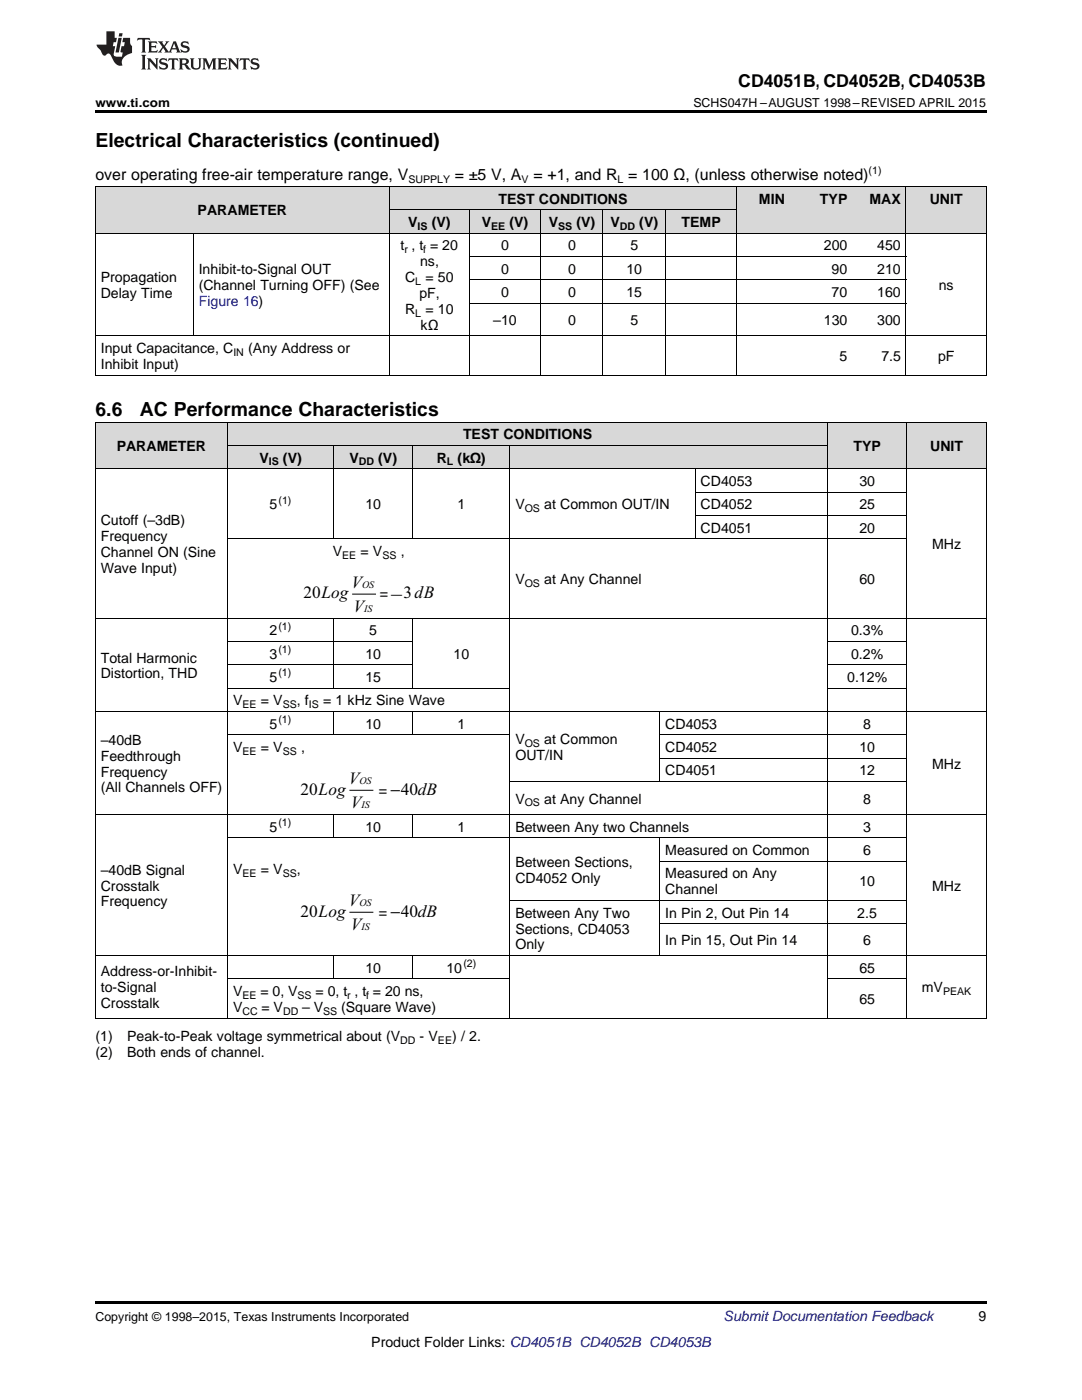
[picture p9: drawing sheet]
<svg xmlns="http://www.w3.org/2000/svg" width="216mm" height="279mm" viewBox="0 0 216 279" stroke-linecap="round" stroke-linejoin="round" font-family="sans-serif">
<g fill="#d8d8d8">
<path d="M19 84.3h26.4v9.3h-26.4z"/>
<path d="M45.4 88.9h21.2v4.7h-21.2z"/>
<path d="M66.6 88.9h15.8v4.7h-15.8z"/>
<path d="M82.4 88.9h19.4v4.7h-19.4z"/>
<path d="M101.8 88.9h29.9v4.7h-29.9z"/>
<path d="M131.7 88.9h7v4.7h-7z"/>
<path d="M138.7 88.9h26.4v4.7h-26.4z"/>
<path d="M165.1 84.3h15.9v9.3h-15.9z"/>
<path d="M181 84.3h15.8v9.3h-15.8z"/>
<path d="M45.4 84.3h21.2v4.6h-21.2z"/>
<path d="M66.6 84.3h15.8v4.6h-15.8z"/>
<path d="M82.4 84.3h19.4v4.6h-19.4z"/>
<path d="M101.8 84.3h29.9v4.6h-29.9z"/>
<path d="M131.7 84.3h7v4.6h-7z"/>
<path d="M138.7 84.3h26.4v4.6h-26.4z"/>
<path d="M19 37.3h19.6v9.3h-19.6z"/>
<path d="M38.6 37.3h17.8v9.3h-17.8z"/>
<path d="M56.4 37.3h21.3v9.3h-21.3z"/>
<path d="M77.7 41.9h16v4.7h-16z"/>
<path d="M93.7 41.9h14.2v4.7h-14.2z"/>
<path d="M107.9 41.9h12.5v4.7h-12.5z"/>
<path d="M120.4 41.9h12.4v4.7h-12.4z"/>
<path d="M132.8 41.9h14.2v4.7h-14.2z"/>
<path d="M147 37.3h10.7v9.3h-10.7z"/>
<path d="M157.7 37.3h12.5v9.3h-12.5z"/>
<path d="M170.2 37.3h10.6v9.3h-10.6z"/>
<path d="M180.8 37.3h16v9.3h-16z"/>
<path d="M77.7 37.3h16v4.6h-16z"/>
<path d="M93.7 37.3h14.2v4.6h-14.2z"/>
<path d="M107.9 37.3h12.5v4.6h-12.5z"/>
<path d="M120.4 37.3h12.4v4.6h-12.4z"/>
<path d="M132.8 37.3h14.2v4.6h-14.2z"/>
</g>
<path d="M19 22h177.8v.5h-177.8zM19 203.2h.2zM66.5 203.2h.1zM82.3 203.2h.1zM101.7 203.2h.1zM131.6 203.2h.1zM138.6 203.2h.1zM165 203.2h.1zM180.9 203.2h.1zM196.7 203.2h.1zM19 259.7h177.8v.5h-177.8z" fill="#000"/>
<g fill="none" stroke="#000" stroke-width=".2">
<path d="M19 37.2h177.8v37.7M19.1 37.2v37.7M77.7 37.2v37.7M147 37.2v37.7M180.8 37.2v37.7M19 46.5h177.8M38.5 46.6v20.5M77.7 41.9h69.3M93.6 41.9v33M93.7 55.8h87.1M93.7 51.2h87.1M107.9 41.9v33"/>
<path d="M120.3 41.9v33M132.8 41.9v33M19 74.9h177.8M19 67h177.8M93.7 60.5h87.1M19 93.5h177.8M19 84.2h177.8M19.1 84.2v119M45.4 84.2v119M45.4 88.9h119.7M66.5 88.9v18.7M82.4 88.9v18.7"/>
<path d="M101.7 88.9v114.3M138.7 93.6v14M138.7 98.2h42.3M165.1 84.2v119M180.9 84.2v119M196.8 84.2v119M45.4 107.5h135.6M70.3 118.6h4.7M138.7 102.9h42.3M19 123.4h177.8M45.4 137.4h56.3M45.4 132.7h37"/>
<path d="M45.4 128h37M66.5 123.4v14M82.4 123.4v14M165.1 137.4h15.9M165.1 132.7h15.9M165.1 128h15.9M19 142h177.8M45.4 146.7h56.3M66.5 142v4.7M69.7 157.7h4.8M82.4 142v4.7M101.8 156h79.2"/>
<path d="M131.6 142v14M131.7 151.3h49.3M131.7 146.7h49.3M19 162.5h177.8M45.4 167.2h135.6M66.5 162.6v4.7M82.4 162.6v4.7M101.8 179.7h79.2M131.6 167.2v23.5M131.7 171.9h49.3M19 190.7h177.8M45.4 195.4h56.3"/>
<path d="M66.5 190.7v4.7M69.7 182.1h4.8M82.4 190.7v4.7M131.7 184.3h49.3M165.1 195.4h15.9M19 203.2h177.8"/>
</g>
<g fill="#231f20">
<path d="M27.5 7.6l-.1 .5 .4-.2h.6v.1v2.1l-.2 .4h1l-.3-.4v-2.1l.1-.1h.5l.5 .2-.2-.5zM29.5 8.3l.2 .3v1.5l-.2 .4h1.8l.2-.6a1.04 1.04 0 0 1-1.3 .2v-.7h.6l.3 .2v-.6l-.3 .2h-.6v-.6l.8-.1 .4 .3-.2-.5zM31.5 8.3l.9 1.1-.9 1.1h.8l-.2-.2 .5-.7 .4 .7-.2 .2h1.5l-.1-.2 .1-.4h.9l.1 .4-.2 .2h1l-.3-.3-.7-1.9h-.5l-.9 2-.8-1 .9-1h-.8l.1 .3-.3 .5-.4-.6 .2-.2zM34.7 8.6l.4 1h-.7zM36.3 8.4a.63 .63 0 0 0-.2 .7 .63 .63 0 0 0 .6 .4l.6 .2 .1 .2a.75 .75 0 0 1-.7 .4 .75 .75 0 0 1-.6-.5l.1 .7 .1-.1a1.11 1.11 0 0 0 1.5-.6 1.13 1.13 0 0 0-1.2-.8l-.1-.4a1.04 1.04 0 0 1 1.2 .2l-.2-.5-.1 .1-.5-.2zM28.2 10.9l.2 .4v2.2l-.2 .4h1l-.3-.4v-2.2l.3-.4zM29.3 11.6l.3 .4v1.5l-.3 .4h.8l-.2-.4v-1.3l1.5 1.7v-1.9l.2-.4h-.7l.2 .4v.9l-1.1-1.3zM32 11.8a.62 .62 0 0 0-.2 .7 .62 .62 0 0 0 .6 .4l.6 .1 .1 .3a.76 .76 0 0 1-.7 .3 .76 .76 0 0 1-.6-.4l.1 .7 .1-.1a1.11 1.11 0 0 0 1.5-.6 1.13 1.13 0 0 0-1.2-.8l-.1-.4a1.04 1.04 0 0 1 1.2 .2l-.2-.6-.1 .1-.5-.1zM33.7 11.6l-.2 .6a.61 .61 0 0 1 .8-.3v1.6l-.2 .4h.9l-.2-.4v-1.6a.63 .63 0 0 1 .8 .3l-.2-.6zM35.6 11.6l.3 .4v1.5l-.3 .4h1l-.2-.2v-.8l.5 .2a.76 .76 0 0 0 1.2 .7l-1-1a.58 .58 0 0 0 .6-.5 .58 .58 0 0 0-.5-.6zM36.4 11.9h.1a.45 .45 0 0 1 .5 .1 .45 .45 0 0 1 .1 .5l-.7 .2zM37.9 11.6l.2 .2a2.17 2.17 0 0 0 .3 1.9 .99 .99 0 0 0 1.6-.6v-1.1l.2-.4h-.7l.2 .2a1.92 1.92 0 0 1-.2 1.8 .6 .6 0 0 1-.9-.5v-1.1l.2-.4zM40.4 11.6l.2 .4v1.5l-.2 .4h.7l-.2-.4v-1.4l.8 1.8 .8-1.8v1.4l-.2 .4h.9l-.2-.4v-1.5l.2-.4h-.8l-.6 1.5-.6-1.5zM43.4 11.6l.2 .4v1.5l-.2 .4h1.8l.2-.6a1.04 1.04 0 0 1-1.3 .1v-.6h.5l.4 .2v-.6l-.4 .2h-.5v-.7h.8l.3 .3-.1-.6zM45.5 11.6l.2 .4v1.5l-.2 .4h.7l-.2-.4v-1.3l1.5 1.7v-1.9l.2-.4h-.7l.2 .4v.9l-1.1-1.3zM47.9 11.6l-.1 .6a.61 .61 0 0 1 .8-.3v1.6l-.3 .4h1l-.3-.4 .1-1.6a.63 .63 0 0 1 .7 .3l-.1-.6zM50.2 11.8a.62 .62 0 0 0-.2 .7 .62 .62 0 0 0 .6 .4l.6 .1 .2 .3a.76 .76 0 0 1-.8 .3 .76 .76 0 0 1-.6-.4l.1 .7 .2-.1a1.11 1.11 0 0 0 1.5-.6 1.13 1.13 0 0 0-1.3-.8l-.1-.4a1.04 1.04 0 0 1 1.2 .2l-.1-.6-.2 .1-.5-.1z"/>
<path d="M21.2 6.3v2.6h-1.9l.1 .4 .7 .9a.91 .91 0 0 0 1 .8 .56 .56 0 0 1 .5-.3 .56 .56 0 0 1 .5 .3l.4 .8a1.53 1.53 0 0 0 1.9 1.2 1.54 1.54 0 0 1 1-2.1l.9-.3v-1.4a1.52 1.52 0 0 1-.3-1.6h-1.4l-.2 .8h.5l-.2 .8h-.4l-.2 1v.2l.4 .1-.2 .8a1.93 1.93 0 0 1-1.6-.3l.3-1.8h-.5l.2-.8h.4l.2-.8h-.4v-1.3zM23.6 7.6l-.6 2.9h.7l.6-2.9zM23.8 6.6l-.1 .7h.6l.2-.7z"/>
</g>
<g font-size="3.9">
<text x="19" y="29.3">Electrical Characteristics (continued)</text>
<text x="19" y="83">6.6</text>
<text x="27.9" y="83">AC Performance Characteristics</text>
</g>
<text font-size="3.5" x="147.3" y="17.3">CD4051B, CD4052B, CD4053B</text>
<g font-size="3.4">
<text x="60.5" y="119.4">20Log</text>
<text x="70.2" y="117.3">V</text>
<text x="70.6" y="122.1">V</text>
<text x="60" y="158.6">20Log</text>
<text x="69.6" y="156.4">V</text>
<text x="70" y="161.3">V</text>
<text x="60" y="182.9">20Log</text>
<text x="69.6" y="180.8">V</text>
<text x="70" y="185.6">V</text>
</g>
<g font-size="3.2">
<text x="19" y="36">over operating free-air temperature range, V</text>
<text x="90.8" y="36">= ±5 V, A</text>
<text x="106.4" y="36">= +1, and R = 100 Ω, (unless otherwise noted)</text>
</g>
<g font-size="3.1" fill="#231f20">
<text x="75.7" y="119.8">= –3dB</text>
<text x="75.6" y="159">= –40dB</text>
<text x="75.6" y="183.3">= –40dB</text>
</g>
<g font-size="2.8">
<text x="99.5" y="40.6">TEST CONDITIONS</text>
<text x="151.4" y="40.6">MIN</text>
<text x="163.6" y="40.6">TYP</text>
<text x="173.5" y="40.6">MAX</text>
<text x="185.5" y="40.6">UNIT</text>
<text x="39.4" y="43">PARAMETER</text>
<text x="81.5" y="45.3">V</text>
<text x="86.1" y="45.3">(V)</text>
<text x="96.1" y="45.3">V</text>
<text x="101.7" y="45.3">(V)</text>
<text x="109.5" y="45.3">V</text>
<text x="115" y="45.3">(V)</text>
<text x="121.8" y="45.3">V</text>
<text x="127.6" y="45.3">(V)</text>
<text x="136" y="45.3">TEMP</text>
<text x="79.9" y="50">t , t = 20</text>
<text x="83.8" y="53.1">ns,</text>
<text x="100" y="50">0</text>
<text x="113.4" y="50">0</text>
<text x="125.8" y="50">5</text>
<text x="164.4" y="50">200</text>
<text x="175" y="50">450</text>
<text x="20.1" y="56.3">Propagation</text>
<text x="20.1" y="59.5">Delay Time</text>
<text x="39.7" y="54.7">Inhibit-to-Signal OUT</text>
<text x="39.7" y="57.9">(Channel Turning OFF) (See</text>
<text x="80.9" y="56.3">C</text>
<text x="83.7" y="59.5">pF,</text>
<text x="84.9" y="56.3">= 50</text>
<text x="100" y="54.6">0</text>
<text x="100" y="59.3">0</text>
<text x="113.4" y="54.6">0</text>
<text x="113.4" y="59.3">0</text>
<text x="125" y="54.6">10</text>
<text x="125" y="59.3">15</text>
<text x="165.9" y="54.6">90</text>
<text x="165.9" y="59.3">70</text>
<text x="175" y="54.6">210</text>
<text x="175" y="59.3">160</text>
<text x="187.3" y="57.9">ns</text>
<text x="80.9" y="62.7">R</text>
<text x="83.9" y="65.8">kΩ</text>
<text x="84.9" y="62.7">= 10</text>
<text x="98.4" y="64.9">–10</text>
<text x="113.4" y="64.9">0</text>
<text x="125.8" y="64.9">5</text>
<text x="164.4" y="64.9">130</text>
<text x="175" y="64.9">300</text>
<text x="20.1" y="70.5">Input Capacitance, C</text>
<text x="49.5" y="70.5">(Any Address or</text>
<text x="20.1" y="73.7">Inhibit Input)</text>
<text x="167.5" y="72.1">5</text>
<text x="175.9" y="72.1">7.5</text>
<text x="187.2" y="72.1">pF</text>
<text x="23.3" y="90">PARAMETER</text>
<text x="92.4" y="87.7">TEST CONDITIONS</text>
<text x="170.3" y="90">TYP</text>
<text x="185.6" y="90">UNIT</text>
<text x="51.8" y="92.3">V</text>
<text x="56.5" y="92.3">(V)</text>
<text x="69.7" y="92.3">V</text>
<text x="75.5" y="92.3">(V)</text>
<text x="87.2" y="92.3">R</text>
<text x="91.3" y="92.3">(kΩ)</text>
<text x="53.8" y="101.6">5</text>
<text x="72.9" y="101.6">10</text>
<text x="91.3" y="101.6">1</text>
<text x="102.8" y="101.6">V</text>
<text x="108.6" y="101.6">at Common OUT/IN</text>
<text x="139.8" y="97">CD4053</text>
<text x="139.8" y="101.6">CD4052</text>
<text x="171.5" y="97">30</text>
<text x="171.5" y="101.6">25</text>
<text x="20.1" y="104.8">Cutoff (–3dB)</text>
<text x="20.1" y="108">Frequency</text>
<text x="139.8" y="106.3">CD4051</text>
<text x="171.5" y="106.3">20</text>
<text x="20.1" y="111.2">Channel ON (Sine</text>
<text x="66.4" y="110.9">V</text>
<text x="71.9" y="110.9">= V</text>
<text x="80" y="110.9">,</text>
<text x="186" y="109.6">MHz</text>
<text x="20.1" y="114.3">Wave Input)</text>
<text x="102.8" y="116.6">V</text>
<text x="108.6" y="116.6">at Any Channel</text>
<text x="171.5" y="116.6">60</text>
<text x="53.8" y="126.8">2</text>
<text x="53.8" y="131.5">3</text>
<text x="72.9" y="131.5">10</text>
<text x="73.7" y="126.8">5</text>
<text x="90.5" y="131.5">10</text>
<text x="169.8" y="126.8">0.3%</text>
<text x="169.8" y="131.5">0.2%</text>
<text x="20.1" y="132.2">Total Harmonic</text>
<text x="20.1" y="135.4">Distortion, THD</text>
<text x="53.8" y="136.1">5</text>
<text x="72.9" y="136.1">15</text>
<text x="169.1" y="136.1">0.12%</text>
<text x="46.5" y="140.8">V</text>
<text x="52" y="140.8">= V</text>
<text x="59.2" y="140.8">, f</text>
<text x="64.5" y="140.8">= 1 kHz Sine Wave</text>
<text x="20.1" y="148.6">–40dB</text>
<text x="53.8" y="145.5">5</text>
<text x="72.9" y="145.5">10</text>
<text x="91.3" y="145.5">1</text>
<text x="102.8" y="148.5">V</text>
<text x="108.6" y="148.5">at Common</text>
<text x="132.8" y="145.5">CD4053</text>
<text x="172.3" y="145.5">8</text>
<text x="20.1" y="151.8">Feedthrough</text>
<text x="20.1" y="155">Frequency</text>
<text x="46.5" y="150.1">V</text>
<text x="52" y="150.1">= V</text>
<text x="60.1" y="150.1">,</text>
<text x="102.8" y="151.7">OUT/IN</text>
<text x="132.8" y="150.1">CD4052</text>
<text x="132.8" y="154.8">CD4051</text>
<text x="171.5" y="150.1">10</text>
<text x="171.5" y="154.8">12</text>
<text x="186" y="153.4">MHz</text>
<text x="20.1" y="158.2">(All Channels OFF)</text>
<text x="102.8" y="160.4">V</text>
<text x="108.6" y="160.4">at Any Channel</text>
<text x="172.3" y="160.4">8</text>
<text x="53.8" y="166">5</text>
<text x="72.9" y="166">10</text>
<text x="91.3" y="166">1</text>
<text x="102.8" y="166">Between Any two Channels</text>
<text x="172.3" y="166">3</text>
<text x="102.8" y="173">Between Sections,</text>
<text x="132.8" y="170.6">Measured on Common</text>
<text x="172.3" y="170.6">6</text>
<text x="20.1" y="174.6">–40dB Signal</text>
<text x="20.1" y="177.7">Crosstalk</text>
<text x="46.5" y="174.4">V</text>
<text x="52" y="174.4">= V</text>
<text x="59.2" y="174.4">,</text>
<text x="102.8" y="176.1">CD4052 Only</text>
<text x="132.8" y="175.3">Measured on Any</text>
<text x="132.8" y="178.5">Channel</text>
<text x="171.5" y="176.9">10</text>
<text x="186" y="177.7">MHz</text>
<text x="20.1" y="180.9">Frequency</text>
<text x="102.8" y="183.1">Between Any Two</text>
<text x="132.8" y="183.1">In Pin 2, Out Pin 14</text>
<text x="171.1" y="183.1">2.5</text>
<text x="102.8" y="186.3">Sections, CD4053</text>
<text x="102.8" y="189.5">Only</text>
<text x="132.8" y="188.6">In Pin 15, Out Pin 14</text>
<text x="172.3" y="188.6">6</text>
<text x="20.1" y="194.9">Address-or-Inhibit-</text>
<text x="72.9" y="194.1">10</text>
<text x="89.1" y="194.1">10</text>
<text x="171.5" y="194.1">65</text>
<text x="20.1" y="198">to-Signal</text>
<text x="20.1" y="201.2">Crosstalk</text>
<text x="46.5" y="198.8">V</text>
<text x="46.5" y="202">V</text>
<text x="52" y="198.8">= 0, V</text>
<text x="52.2" y="202">= V</text>
<text x="60.3" y="202">– V</text>
<text x="63" y="198.8">= 0, t , t = 20 ns,</text>
<text x="68.1" y="202">(Square Wave)</text>
<text x="171.5" y="200.4">65</text>
<text x="183.9" y="198">mV</text>
<text x="19" y="207.8">(1)</text>
<text x="25.4" y="207.8">Peak-to-Peak voltage symmetrical about (V</text>
<text x="83.7" y="207.8">- V</text>
<text x="90.2" y="207.8">) / 2.</text>
<text x="19" y="211">(2)</text>
<text x="25.4" y="211">Both ends of channel.</text>
<text x="195.3" y="263.6">9</text>
<text x="74.1" y="268.9">Product Folder Links: CD4051B CD4052B CD4053B</text>
</g>
<text font-size="2.8" fill="#00f" x="39.7" y="61.1">Figure 16)</text>
<text font-size="2.8" fill="#0000c8" x="144.4" y="263.6">Submit Documentation Feedback</text>
<g font-size="2.5">
<text x="19" y="21.4">www.ti.com</text>
<text x="138.4" y="21.4">SCHS047H –AUGUST 1998–REVISED APRIL 2015</text>
<text x="19" y="263.6">Copyright © 1998–2015, Texas Instruments Incorporated</text>
</g>
<g font-size="2.1">
<text x="173.3" y="34.7">(1)</text>
<text x="81.5" y="36.6">SUPPLY</text>
<text x="104.1" y="36.6">V</text>
<text x="123.2" y="36.6">L</text>
<text x="83.3" y="45.9">IS</text>
<text x="98" y="45.9">EE</text>
<text x="111.4" y="45.9">SS</text>
<text x="123.7" y="45.9">DD</text>
<text x="80.7" y="50.5">r</text>
<text x="84.5" y="50.5">f</text>
<text x="82.9" y="56.9">L</text>
<text x="82.9" y="63.2">L</text>
<text x="46.6" y="71">IN</text>
<text x="53.6" y="92.9">IS</text>
<text x="71.6" y="92.9">DD</text>
<text x="89.2" y="92.9">L</text>
<text x="55.6" y="100.5">(1)</text>
<text x="104.7" y="102.2">OS</text>
<text x="68.3" y="111.5">EE</text>
<text x="76.3" y="111.5">SS</text>
<text x="104.7" y="117.1">OS</text>
<text x="55.6" y="125.7">(1)</text>
<text x="55.6" y="130.4">(1)</text>
<text x="55.6" y="135">(1)</text>
<text x="48.4" y="141.4">EE</text>
<text x="56.4" y="141.4">SS</text>
<text x="61.6" y="141.4">IS</text>
<text x="55.6" y="144.3">(1)</text>
<text x="104.7" y="149.1">OS</text>
<text x="48.4" y="150.7">EE</text>
<text x="56.4" y="150.7">SS</text>
<text x="104.7" y="160.9">OS</text>
<text x="55.6" y="164.9">(1)</text>
<text x="48.4" y="175">EE</text>
<text x="56.4" y="175">SS</text>
<text x="92.5" y="193">(2)</text>
<text x="48.4" y="199.4">EE</text>
<text x="48.4" y="202.5">CC</text>
<text x="56.5" y="202.5">DD</text>
<text x="59.4" y="199.4">SS</text>
<text x="64.5" y="202.5">SS</text>
<text x="69.3" y="199.4">r</text>
<text x="73.1" y="199.4">f</text>
<text x="188.2" y="198.6">PEAK</text>
<text x="79.8" y="208.4">DD</text>
<text x="87.4" y="208.4">EE</text>
</g>
<g font-size="2">
<text x="72.3" y="117.3">OS</text>
<text x="72.6" y="122.1">IS</text>
<text x="71.7" y="156.4">OS</text>
<text x="72.1" y="161.3">IS</text>
<text x="71.7" y="180.8">OS</text>
<text x="72.1" y="185.6">IS</text>
</g>
</svg>
